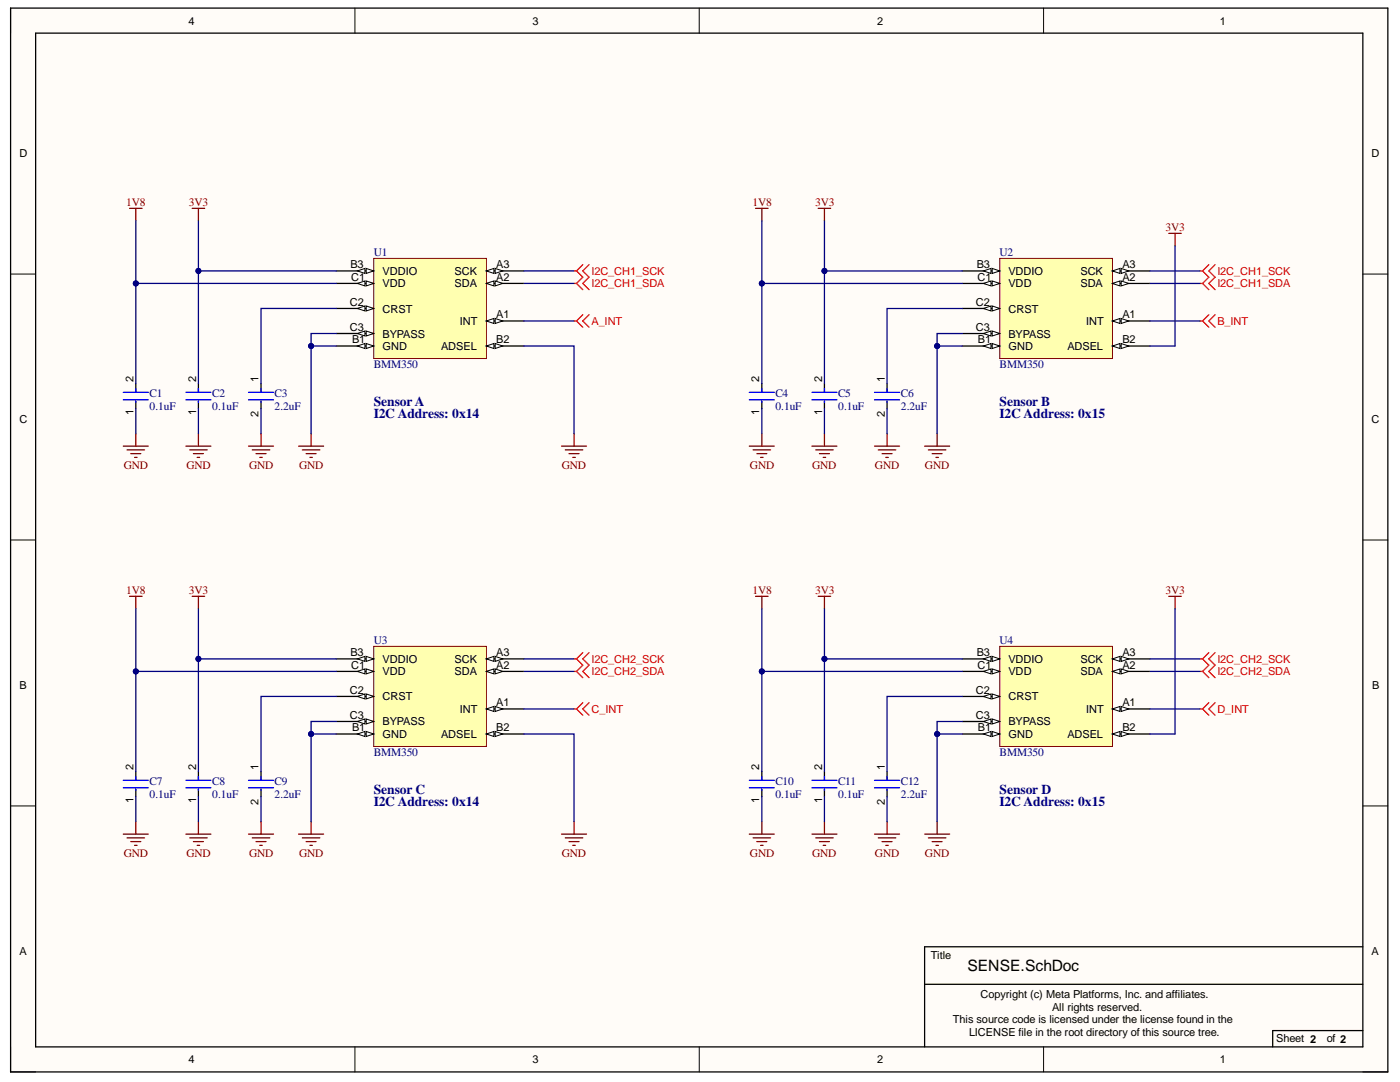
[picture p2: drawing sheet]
<svg xmlns="http://www.w3.org/2000/svg" width="279mm" height="216mm" viewBox="0 0 279 216" stroke-linecap="round" stroke-linejoin="round" font-family="sans-serif">
<g fill="#fffcf8">
<path d="M2.1 1.6h274.9v212.3h-274.9z" fill-rule="evenodd"/>
<path d="M7.1 6.6h264.9v202.3h-264.9z" fill-rule="evenodd"/>
</g>
<g fill="none" stroke="#000" stroke-width=".2">
<path d="M2.1 1.6v5M70.8 1.6v5M139.5 1.6v5M208.3 1.6v5M2.1 54.7h5M272 54.7h5M2.1 107.7h5M272 107.8h5M2.1 160.8h5M272 160.8h5M2.1 208.9v5h5M70.8 208.9v5"/>
<path d="M139.5 208.9v5M208.3 208.9v5M272 213.9h5"/>
</g>
<path d="M2.1 1.6h274.9v212.3h-274.9zM7.1 6.6h264.9v202.3h-264.9zM184.5 196.4h87.5M272 188.9h-87.5v20M272 205.6h-18v3.3" fill="none" stroke="#000" stroke-width=".25"/>
<path d="M74.6 51.6h22.5v19.9h-22.5z" fill-rule="evenodd" fill="#ffffb0"/>
<path d="M74.6 51.6h22.5v19.9h-22.5z" fill="none" stroke="#800000" stroke-width=".2"/>
<path d="M97.1 64h7.5" fill="none" stroke="#000" stroke-width=".25"/>
<path d="M97.1 64l1.5-.5v1z" fill="#f8fcff"/>
<path d="M97.1 64l1.5-.5v1z" fill="none" stroke="#000" stroke-width=".2"/>
<path d="M98.8 63.5l1.5 .5-1.5 .5z" fill="#f8fcff"/>
<path d="M98.8 63.5l1.5 .5-1.5 .5z" fill="none" stroke="#000" stroke-width=".2"/>
<path d="M97.1 56.6h7.5" fill="none" stroke="#000" stroke-width=".25"/>
<path d="M97.1 56.6l1.5-.5v1z" fill="#f8fcff"/>
<path d="M97.1 56.6l1.5-.5v1z" fill="none" stroke="#000" stroke-width=".2"/>
<path d="M98.8 56.1l1.5 .5-1.5 .5z" fill="#f8fcff"/>
<path d="M98.8 56.1l1.5 .5-1.5 .5z" fill="none" stroke="#000" stroke-width=".2"/>
<path d="M97.1 54.1h7.5" fill="none" stroke="#000" stroke-width=".25"/>
<path d="M97.1 54.1l1.5-.5v1z" fill="#f8fcff"/>
<path d="M97.1 54.1l1.5-.5v1z" fill="none" stroke="#000" stroke-width=".2"/>
<path d="M98.8 53.6l1.5 .5-1.5 .5z" fill="#f8fcff"/>
<path d="M98.8 53.6l1.5 .5-1.5 .5z" fill="none" stroke="#000" stroke-width=".2"/>
<path d="M67.1 69h7.5" fill="none" stroke="#000" stroke-width=".25"/>
<path d="M73.1 68.5l1.5 .5-1.5 .5z" fill="#f8fcff"/>
<path d="M73.1 68.5l1.5 .5-1.5 .5z" fill="none" stroke="#000" stroke-width=".2"/>
<path d="M71.3 69l1.5-.5v1z" fill="#f8fcff"/>
<path d="M71.3 69l1.5-.5v1z" fill="none" stroke="#000" stroke-width=".2"/>
<path d="M97.1 69h7.5" fill="none" stroke="#000" stroke-width=".25"/>
<path d="M97.1 69l1.5-.5v1z" fill="#f8fcff"/>
<path d="M97.1 69l1.5-.5v1z" fill="none" stroke="#000" stroke-width=".2"/>
<path d="M98.8 68.5l1.5 .5-1.5 .5z" fill="#f8fcff"/>
<path d="M98.8 68.5l1.5 .5-1.5 .5z" fill="none" stroke="#000" stroke-width=".2"/>
<path d="M67.1 54.1h7.5" fill="none" stroke="#000" stroke-width=".25"/>
<path d="M73.1 53.6l1.5 .5-1.5 .5z" fill="#f8fcff"/>
<path d="M73.1 53.6l1.5 .5-1.5 .5z" fill="none" stroke="#000" stroke-width=".2"/>
<path d="M71.3 54.1l1.5-.5v1z" fill="#f8fcff"/>
<path d="M71.3 54.1l1.5-.5v1z" fill="none" stroke="#000" stroke-width=".2"/>
<path d="M67.1 56.6h7.5" fill="none" stroke="#000" stroke-width=".25"/>
<path d="M73.1 56.1l1.5 .5-1.5 .5z" fill="#f8fcff"/>
<path d="M73.1 56.1l1.5 .5-1.5 .5z" fill="none" stroke="#000" stroke-width=".2"/>
<path d="M71.3 56.6l1.5-.5v1z" fill="#f8fcff"/>
<path d="M71.3 56.6l1.5-.5v1z" fill="none" stroke="#000" stroke-width=".2"/>
<path d="M67.1 61.6h7.5" fill="none" stroke="#000" stroke-width=".25"/>
<path d="M73.1 61l1.5 .6-1.5 .5z" fill="#f8fcff"/>
<path d="M73.1 61l1.5 .6-1.5 .5z" fill="none" stroke="#000" stroke-width=".2"/>
<path d="M71.3 61.6l1.5-.6v1.1z" fill="#f8fcff"/>
<path d="M71.3 61.6l1.5-.6v1.1z" fill="none" stroke="#000" stroke-width=".2"/>
<path d="M67.1 66.5h7.5" fill="none" stroke="#000" stroke-width=".25"/>
<path d="M73.1 66l1.5 .5-1.5 .5z" fill="#f8fcff"/>
<path d="M73.1 66l1.5 .5-1.5 .5z" fill="none" stroke="#000" stroke-width=".2"/>
<path d="M71.3 66.5l1.5-.5v1z" fill="#f8fcff"/>
<path d="M71.3 66.5l1.5-.5v1z" fill="none" stroke="#000" stroke-width=".2"/>
<path d="M27.1 76.5v1.8M39.6 76.5v1.8M52.1 76.5v1.8M27.1 80v1.5M39.6 80v1.5M52.1 80v1.5" fill="none" stroke="#000" stroke-width=".25"/>
<path d="M24.6 78.3h5M24.6 79.8h5M27.1 77.5v.8M37.1 78.3h5M37.1 79.8h5M39.6 77.5v.8M49.6 78.3h5M49.6 79.8h5M52.1 77.5v.8M27.1 80v.3M39.6 80v.3M52.1 80v.3" fill="none" stroke="#00f" stroke-width=".25"/>
<g fill="none" stroke="#800000" stroke-width=".25">
<path d="M25.9 41.6h2.5M27.1 41.6v2.5M38.3 41.6h2.5M39.6 41.6v2.5M24.6 89h5M25.4 89.8h3.5M26.1 90.5h2M26.9 91.3h.5M27.1 86.5v2.5M37.1 89h5M37.8 89.8h3.5M38.6 90.5h2"/>
<path d="M39.3 91.3h.5M39.6 86.5v2.5M49.6 89h5M50.3 89.8h3.5M51.1 90.5h2M51.8 91.3h.5M52.1 86.5v2.5M59.6 89h5M60.3 89.8h3.5M61.1 90.5h2M61.8 91.3h.5M62.1 86.5v2.5"/>
<path d="M112.1 89h5M112.8 89.8h3.5M113.6 90.5h2M114.3 91.3h.5M114.6 86.5v2.5"/>
</g>
<path d="M114.6 54.1h.5M115.1 54.1l1.2 1.2M116.3 52.8l-1.2 1.3M117.6 52.8l-1.3 1.3 1.3 1.2M114.6 64h.5M115.1 64l1.2 1.3M116.3 62.8l-1.2 1.2M117.6 62.8l-1.3 1.2 1.3 1.3" fill="none" stroke="#f00" stroke-width=".25"/>
<path d="M199.5 51.6h22.5v19.9h-22.5z" fill-rule="evenodd" fill="#ffffb0"/>
<path d="M199.5 51.6h22.5v19.9h-22.5z" fill="none" stroke="#800000" stroke-width=".2"/>
<path d="M222 64h7.5" fill="none" stroke="#000" stroke-width=".25"/>
<path d="M222 64l1.5-.4v.9z" fill="#f8fcff"/>
<path d="M222 64l1.5-.4v.9z" fill="none" stroke="#000" stroke-width=".2"/>
<path d="M223.8 63.6l1.5 .4-1.5 .5z" fill="#f8fcff"/>
<path d="M223.8 63.6l1.5 .4-1.5 .5z" fill="none" stroke="#000" stroke-width=".2"/>
<path d="M222 56.6h7.5" fill="none" stroke="#000" stroke-width=".25"/>
<path d="M222 56.6l1.5-.5v1z" fill="#f8fcff"/>
<path d="M222 56.6l1.5-.5v1z" fill="none" stroke="#000" stroke-width=".2"/>
<path d="M223.8 56.1l1.5 .5-1.5 .5z" fill="#f8fcff"/>
<path d="M223.8 56.1l1.5 .5-1.5 .5z" fill="none" stroke="#000" stroke-width=".2"/>
<path d="M222 54.1h7.5" fill="none" stroke="#000" stroke-width=".25"/>
<path d="M222 54.1l1.5-.5v1z" fill="#f8fcff"/>
<path d="M222 54.1l1.5-.5v1z" fill="none" stroke="#000" stroke-width=".2"/>
<path d="M223.8 53.6l1.5 .5-1.5 .5z" fill="#f8fcff"/>
<path d="M223.8 53.6l1.5 .5-1.5 .5z" fill="none" stroke="#000" stroke-width=".2"/>
<path d="M192 69h7.5" fill="none" stroke="#000" stroke-width=".25"/>
<path d="M198 68.5l1.5 .5-1.5 .5z" fill="#f8fcff"/>
<path d="M198 68.5l1.5 .5-1.5 .5z" fill="none" stroke="#000" stroke-width=".2"/>
<path d="M196.3 69l1.5-.5v1z" fill="#f8fcff"/>
<path d="M196.3 69l1.5-.5v1z" fill="none" stroke="#000" stroke-width=".2"/>
<path d="M222 69h7.5" fill="none" stroke="#000" stroke-width=".25"/>
<path d="M222 69l1.5-.5v1z" fill="#f8fcff"/>
<path d="M222 69l1.5-.5v1z" fill="none" stroke="#000" stroke-width=".2"/>
<path d="M223.8 68.5l1.5 .5-1.5 .5z" fill="#f8fcff"/>
<path d="M223.8 68.5l1.5 .5-1.5 .5z" fill="none" stroke="#000" stroke-width=".2"/>
<path d="M192 54.1h7.5" fill="none" stroke="#000" stroke-width=".25"/>
<path d="M198 53.6l1.5 .5-1.5 .5z" fill="#f8fcff"/>
<path d="M198 53.6l1.5 .5-1.5 .5z" fill="none" stroke="#000" stroke-width=".2"/>
<path d="M196.3 54.1l1.5-.5v1z" fill="#f8fcff"/>
<path d="M196.3 54.1l1.5-.5v1z" fill="none" stroke="#000" stroke-width=".2"/>
<path d="M192 56.6h7.5" fill="none" stroke="#000" stroke-width=".25"/>
<path d="M198 56.1l1.5 .5-1.5 .5z" fill="#f8fcff"/>
<path d="M198 56.1l1.5 .5-1.5 .5z" fill="none" stroke="#000" stroke-width=".2"/>
<path d="M196.3 56.6l1.5-.5v1z" fill="#f8fcff"/>
<path d="M196.3 56.6l1.5-.5v1z" fill="none" stroke="#000" stroke-width=".2"/>
<path d="M192 61.6h7.5" fill="none" stroke="#000" stroke-width=".25"/>
<path d="M198 61l1.5 .6-1.5 .5z" fill="#f8fcff"/>
<path d="M198 61l1.5 .6-1.5 .5z" fill="none" stroke="#000" stroke-width=".2"/>
<path d="M196.3 61.6l1.5-.6v1.1z" fill="#f8fcff"/>
<path d="M196.3 61.6l1.5-.6v1.1z" fill="none" stroke="#000" stroke-width=".2"/>
<path d="M192 66.6h7.5" fill="none" stroke="#000" stroke-width=".25"/>
<path d="M198 66l1.5 .6-1.5 .4z" fill="#f8fcff"/>
<path d="M198 66l1.5 .6-1.5 .4z" fill="none" stroke="#000" stroke-width=".2"/>
<path d="M196.3 66.6l1.5-.6v1z" fill="#f8fcff"/>
<path d="M196.3 66.6l1.5-.6v1z" fill="none" stroke="#000" stroke-width=".2"/>
<path d="M152 76.5v1.8M164.5 76.5v1.8M177 76.5v1.8M152 80v1.5M164.5 80v1.5M177 80v1.5" fill="none" stroke="#000" stroke-width=".25"/>
<path d="M149.5 78.3h5M149.5 79.8h5M152 77.5v.8M162 78.3h5M162 79.8h5M164.5 77.5v.8M174.5 78.3h5M174.5 79.8h5M177 77.5v.8M152 80v.3M164.5 80v.3M177 80v.3" fill="none" stroke="#00f" stroke-width=".25"/>
<g fill="none" stroke="#800000" stroke-width=".25">
<path d="M150.8 41.6h2.5M152 41.6v2.5M163.3 41.6h2.5M164.5 41.6v2.5M149.5 89h5M150.3 89.8h3.5M151 90.5h2M151.8 91.3h.5M152 86.5v2.5M162 89h5M162.8 89.8h3.5M163.5 90.5h2"/>
<path d="M164.3 91.3h.5M164.5 86.5v2.5M174.5 89h5M175.3 89.8h3.5M176 90.5h2M176.8 91.3h.5M177 86.5v2.5M184.5 89h5M185.3 89.8h3.5M186 90.5h2M186.8 91.3h.5M187 86.5v2.5"/>
</g>
<path d="M239.5 64h.5M240 64l1.2 1.3M241.2 62.8l-1.2 1.2M242.5 62.8l-1.3 1.2 1.3 1.3" fill="none" stroke="#f00" stroke-width=".25"/>
<path d="M74.6 129h22.5v20h-22.5z" fill-rule="evenodd" fill="#ffffb0"/>
<path d="M74.6 129h22.5v20h-22.5z" fill="none" stroke="#800000" stroke-width=".2"/>
<path d="M97.1 141.5h7.5" fill="none" stroke="#000" stroke-width=".25"/>
<path d="M97.1 141.5l1.5-.5v1z" fill="#f8fcff"/>
<path d="M97.1 141.5l1.5-.5v1z" fill="none" stroke="#000" stroke-width=".2"/>
<path d="M98.8 141l1.5 .5-1.5 .5z" fill="#f8fcff"/>
<path d="M98.8 141l1.5 .5-1.5 .5z" fill="none" stroke="#000" stroke-width=".2"/>
<path d="M97.1 134h7.5" fill="none" stroke="#000" stroke-width=".25"/>
<path d="M97.1 134l1.5-.5v1z" fill="#f8fcff"/>
<path d="M97.1 134l1.5-.5v1z" fill="none" stroke="#000" stroke-width=".2"/>
<path d="M98.8 133.5l1.5 .5-1.5 .5z" fill="#f8fcff"/>
<path d="M98.8 133.5l1.5 .5-1.5 .5z" fill="none" stroke="#000" stroke-width=".2"/>
<path d="M97.1 131.5h7.5" fill="none" stroke="#000" stroke-width=".25"/>
<path d="M97.1 131.5l1.5-.5v1z" fill="#f8fcff"/>
<path d="M97.1 131.5l1.5-.5v1z" fill="none" stroke="#000" stroke-width=".2"/>
<path d="M98.8 131l1.5 .5-1.5 .5z" fill="#f8fcff"/>
<path d="M98.8 131l1.5 .5-1.5 .5z" fill="none" stroke="#000" stroke-width=".2"/>
<path d="M67.1 146.5h7.5" fill="none" stroke="#000" stroke-width=".25"/>
<path d="M73.1 146l1.5 .5-1.5 .5z" fill="#f8fcff"/>
<path d="M73.1 146l1.5 .5-1.5 .5z" fill="none" stroke="#000" stroke-width=".2"/>
<path d="M71.3 146.5l1.5-.5v1z" fill="#f8fcff"/>
<path d="M71.3 146.5l1.5-.5v1z" fill="none" stroke="#000" stroke-width=".2"/>
<path d="M97.1 146.5h7.5" fill="none" stroke="#000" stroke-width=".25"/>
<path d="M97.1 146.5l1.5-.5v1z" fill="#f8fcff"/>
<path d="M97.1 146.5l1.5-.5v1z" fill="none" stroke="#000" stroke-width=".2"/>
<path d="M98.8 146l1.5 .5-1.5 .5z" fill="#f8fcff"/>
<path d="M98.8 146l1.5 .5-1.5 .5z" fill="none" stroke="#000" stroke-width=".2"/>
<path d="M67.1 131.5h7.5" fill="none" stroke="#000" stroke-width=".25"/>
<path d="M73.1 131l1.5 .5-1.5 .5z" fill="#f8fcff"/>
<path d="M73.1 131l1.5 .5-1.5 .5z" fill="none" stroke="#000" stroke-width=".2"/>
<path d="M71.3 131.5l1.5-.5v1z" fill="#f8fcff"/>
<path d="M71.3 131.5l1.5-.5v1z" fill="none" stroke="#000" stroke-width=".2"/>
<path d="M67.1 134h7.5" fill="none" stroke="#000" stroke-width=".25"/>
<path d="M73.1 133.5l1.5 .5-1.5 .5z" fill="#f8fcff"/>
<path d="M73.1 133.5l1.5 .5-1.5 .5z" fill="none" stroke="#000" stroke-width=".2"/>
<path d="M71.3 134l1.5-.5v1z" fill="#f8fcff"/>
<path d="M71.3 134l1.5-.5v1z" fill="none" stroke="#000" stroke-width=".2"/>
<path d="M67.1 139h7.5" fill="none" stroke="#000" stroke-width=".25"/>
<path d="M73.1 138.5l1.5 .5-1.5 .5z" fill="#f8fcff"/>
<path d="M73.1 138.5l1.5 .5-1.5 .5z" fill="none" stroke="#000" stroke-width=".2"/>
<path d="M71.3 139l1.5-.5v1z" fill="#f8fcff"/>
<path d="M71.3 139l1.5-.5v1z" fill="none" stroke="#000" stroke-width=".2"/>
<path d="M67.1 144h7.5" fill="none" stroke="#000" stroke-width=".25"/>
<path d="M73.1 143.5l1.5 .5-1.5 .5z" fill="#f8fcff"/>
<path d="M73.1 143.5l1.5 .5-1.5 .5z" fill="none" stroke="#000" stroke-width=".2"/>
<path d="M71.3 144l1.5-.5v1z" fill="#f8fcff"/>
<path d="M71.3 144l1.5-.5v1z" fill="none" stroke="#000" stroke-width=".2"/>
<path d="M27.1 154v1.7M27.1 157.4v1.5M39.6 154v1.7M39.6 157.4v1.5M52.1 154v1.7M52.1 157.4v1.5" fill="none" stroke="#000" stroke-width=".25"/>
<path d="M24.6 155.7h5M24.6 157.2h5M27.1 154.9v.8M27.1 157.4v.3M37.1 155.7h5M37.1 157.2h5M39.6 154.9v.8M39.6 157.4v.3M49.6 155.7h5M49.6 157.2h5M52.1 154.9v.8M52.1 157.4v.3" fill="none" stroke="#00f" stroke-width=".25"/>
<g fill="none" stroke="#800000" stroke-width=".25">
<path d="M25.9 119h2.5M27.1 119v2.5M38.3 119h2.5M39.6 119v2.5M24.6 166.4h5M25.4 167.2h3.5M26.1 167.9h2M26.9 168.7h.5M27.1 163.9v2.5M37.1 166.4h5M37.8 167.2h3.5M38.6 167.9h2"/>
<path d="M39.3 168.7h.5M39.6 163.9v2.5M49.6 166.4h5M50.3 167.2h3.5M51.1 167.9h2M51.8 168.7h.5M52.1 163.9v2.5M59.6 166.4h5M60.3 167.2h3.5M61.1 167.9h2M61.8 168.7h.5M62.1 163.9v2.5"/>
<path d="M112.1 166.4h5M112.8 167.2h3.5M113.6 167.9h2M114.3 168.7h.5M114.6 163.9v2.5"/>
</g>
<path d="M114.6 141.5h.5M115.1 141.5l1.2 1.2M116.3 140.2l-1.2 1.3M117.6 140.2l-1.3 1.3 1.3 1.2" fill="none" stroke="#f00" stroke-width=".25"/>
<path d="M199.5 129h22.5v20h-22.5z" fill-rule="evenodd" fill="#ffffb0"/>
<path d="M199.5 129h22.5v20h-22.5z" fill="none" stroke="#800000" stroke-width=".2"/>
<path d="M222 141.5h7.5" fill="none" stroke="#000" stroke-width=".25"/>
<path d="M222 141.5l1.5-.5v1z" fill="#f8fcff"/>
<path d="M222 141.5l1.5-.5v1z" fill="none" stroke="#000" stroke-width=".2"/>
<path d="M223.8 141l1.5 .5-1.5 .5z" fill="#f8fcff"/>
<path d="M223.8 141l1.5 .5-1.5 .5z" fill="none" stroke="#000" stroke-width=".2"/>
<path d="M222 134h7.5" fill="none" stroke="#000" stroke-width=".25"/>
<path d="M222 134l1.5-.5v1z" fill="#f8fcff"/>
<path d="M222 134l1.5-.5v1z" fill="none" stroke="#000" stroke-width=".2"/>
<path d="M223.8 133.5l1.5 .5-1.5 .5z" fill="#f8fcff"/>
<path d="M223.8 133.5l1.5 .5-1.5 .5z" fill="none" stroke="#000" stroke-width=".2"/>
<path d="M222 131.5h7.5" fill="none" stroke="#000" stroke-width=".25"/>
<path d="M222 131.5l1.5-.5v1z" fill="#f8fcff"/>
<path d="M222 131.5l1.5-.5v1z" fill="none" stroke="#000" stroke-width=".2"/>
<path d="M223.8 131l1.5 .5-1.5 .5z" fill="#f8fcff"/>
<path d="M223.8 131l1.5 .5-1.5 .5z" fill="none" stroke="#000" stroke-width=".2"/>
<path d="M192 146.5h7.5" fill="none" stroke="#000" stroke-width=".25"/>
<path d="M198 146l1.5 .5-1.5 .5z" fill="#f8fcff"/>
<path d="M198 146l1.5 .5-1.5 .5z" fill="none" stroke="#000" stroke-width=".2"/>
<path d="M196.3 146.5l1.5-.5v1z" fill="#f8fcff"/>
<path d="M196.3 146.5l1.5-.5v1z" fill="none" stroke="#000" stroke-width=".2"/>
<path d="M222 146.5h7.5" fill="none" stroke="#000" stroke-width=".25"/>
<path d="M222 146.5l1.5-.5v1z" fill="#f8fcff"/>
<path d="M222 146.5l1.5-.5v1z" fill="none" stroke="#000" stroke-width=".2"/>
<path d="M223.8 146l1.5 .5-1.5 .5z" fill="#f8fcff"/>
<path d="M223.8 146l1.5 .5-1.5 .5z" fill="none" stroke="#000" stroke-width=".2"/>
<path d="M192 131.5h7.5" fill="none" stroke="#000" stroke-width=".25"/>
<path d="M198 131l1.5 .5-1.5 .5z" fill="#f8fcff"/>
<path d="M198 131l1.5 .5-1.5 .5z" fill="none" stroke="#000" stroke-width=".2"/>
<path d="M196.3 131.5l1.5-.5v1z" fill="#f8fcff"/>
<path d="M196.3 131.5l1.5-.5v1z" fill="none" stroke="#000" stroke-width=".2"/>
<path d="M192 134h7.5" fill="none" stroke="#000" stroke-width=".25"/>
<path d="M198 133.5l1.5 .5-1.5 .5z" fill="#f8fcff"/>
<path d="M198 133.5l1.5 .5-1.5 .5z" fill="none" stroke="#000" stroke-width=".2"/>
<path d="M196.3 134l1.5-.5v1z" fill="#f8fcff"/>
<path d="M196.3 134l1.5-.5v1z" fill="none" stroke="#000" stroke-width=".2"/>
<path d="M192 139h7.5" fill="none" stroke="#000" stroke-width=".25"/>
<path d="M198 138.5l1.5 .5-1.5 .5z" fill="#f8fcff"/>
<path d="M198 138.5l1.5 .5-1.5 .5z" fill="none" stroke="#000" stroke-width=".2"/>
<path d="M196.3 139l1.5-.5v1z" fill="#f8fcff"/>
<path d="M196.3 139l1.5-.5v1z" fill="none" stroke="#000" stroke-width=".2"/>
<path d="M192 144h7.5" fill="none" stroke="#000" stroke-width=".25"/>
<path d="M198 143.5l1.5 .5-1.5 .5z" fill="#f8fcff"/>
<path d="M198 143.5l1.5 .5-1.5 .5z" fill="none" stroke="#000" stroke-width=".2"/>
<path d="M196.3 144l1.5-.5v1z" fill="#f8fcff"/>
<path d="M196.3 144l1.5-.5v1z" fill="none" stroke="#000" stroke-width=".2"/>
<path d="M152 154v1.7M152 157.4v1.5M164.5 154v1.7M164.5 157.4v1.5M177 154v1.7M177 157.4v1.5" fill="none" stroke="#000" stroke-width=".25"/>
<path d="M149.5 155.7h5M149.5 157.2h5M152 154.9v.8M152 157.4v.3M162 155.7h5M162 157.2h5M164.5 154.9v.8M164.5 157.4v.3M174.5 155.7h5M174.5 157.2h5M177 155v.7M177 157.4v.3" fill="none" stroke="#00f" stroke-width=".25"/>
<g fill="none" stroke="#800000" stroke-width=".25">
<path d="M233.3 46.6h2.5M234.5 46.6v2.5M150.8 119h2.5M152 119v2.5M163.3 119h2.5M164.5 119v2.5M149.5 166.4h5M150.3 167.2h3.5M151 167.9h2M151.8 168.7h.5M152 163.9v2.5M162 166.4h5"/>
<path d="M162.8 167.2h3.5M163.5 167.9h2M164.3 168.7h.5M164.5 163.9v2.5M174.5 166.4h5M175.3 167.2h3.5M176 167.9h2M176.8 168.7h.5M177 163.9v2.5M184.5 166.4h5M185.3 167.2h3.5M186 167.9h2"/>
<path d="M186.8 168.7h.5M187 163.9v2.5"/>
</g>
<g fill="none" stroke="#f00" stroke-width=".25">
<path d="M114.6 56.6h.5M115.1 56.6l1.2 1.2M116.3 55.3l-1.2 1.3M117.6 55.3l-1.3 1.3 1.3 1.2M239.5 56.6h.5M239.5 54.1h.5M240 54.1l1.2 1.2-1.2 1.3M240 56.6l1.2 1.2M241.2 52.8l-1.2 1.3M242.5 52.8l-1.3 1.3 1.3 1.2-1.3 1.3 1.3 1.2M114.6 131.5h.5M114.6 134h.5"/>
<path d="M115.1 131.5l1.2 1.2-1.2 1.3M115.1 134l1.2 1.2M116.3 130.2l-1.2 1.3M117.6 130.2l-1.3 1.3 1.3 1.2-1.3 1.3 1.3 1.2M239.5 131.5h.5M239.5 134h.5M240 131.5l1.2 1.2-1.2 1.3M240 134l1.2 1.2M241.2 130.2l-1.2 1.3M242.5 130.2l-1.3 1.3 1.3 1.2-1.3 1.3 1.3 1.2M239.5 141.5h.5M240 141.5l1.2 1.2"/>
<path d="M241.2 140.2l-1.2 1.3M242.5 140.2l-1.3 1.3 1.3 1.2"/>
</g>
<path d="M27.1 56.6v19.9" fill="none" stroke="#000080" stroke-width=".25"/>
<circle cx="27.1" cy="56.6" r=".5" fill="#000080"/>
<circle cx="27.1" cy="56.6" r=".5" fill="none" stroke="#000080" stroke-width=".2"/>
<path d="M39.6 54.1v22.4M27.1 81.5v5" fill="none" stroke="#000080" stroke-width=".25"/>
<circle cx="39.6" cy="54.1" r=".5" fill="#000080"/>
<circle cx="39.6" cy="54.1" r=".5" fill="none" stroke="#000080" stroke-width=".2"/>
<path d="M67.1 69h-5v17.5M39.6 81.5v5" fill="none" stroke="#000080" stroke-width=".25"/>
<circle cx="62.1" cy="69" r=".5" fill="#000080"/>
<circle cx="62.1" cy="69" r=".5" fill="none" stroke="#000080" stroke-width=".2"/>
<path d="M67.1 66.5h-5v2.5" fill="none" stroke="#000080" stroke-width=".25"/>
<circle cx="62.1" cy="69" r=".5" fill="#000080"/>
<circle cx="62.1" cy="69" r=".5" fill="none" stroke="#000080" stroke-width=".2"/>
<path d="M27.1 44.1v12.5h40" fill="none" stroke="#000080" stroke-width=".25"/>
<circle cx="27.1" cy="56.6" r=".5" fill="#000080"/>
<circle cx="27.1" cy="56.6" r=".5" fill="none" stroke="#000080" stroke-width=".2"/>
<path d="M39.6 44.1v10h27.5" fill="none" stroke="#000080" stroke-width=".25"/>
<circle cx="39.6" cy="54.1" r=".5" fill="#000080"/>
<circle cx="39.6" cy="54.1" r=".5" fill="none" stroke="#000080" stroke-width=".2"/>
<path d="M104.6 54.1h10M104.6 56.6h10M152 56.6v19.9M67.1 61.6h-15v14.9M104.6 69h10v17.5M104.6 64h10M52.1 81.5v5" fill="none" stroke="#000080" stroke-width=".25"/>
<circle cx="152" cy="56.6" r=".5" fill="#000080"/>
<circle cx="152" cy="56.6" r=".5" fill="none" stroke="#000080" stroke-width=".2"/>
<path d="M164.5 54.1v22.4M152 81.5v5" fill="none" stroke="#000080" stroke-width=".25"/>
<circle cx="164.5" cy="54.1" r=".5" fill="#000080"/>
<circle cx="164.5" cy="54.1" r=".5" fill="none" stroke="#000080" stroke-width=".2"/>
<path d="M192 69h-5v17.5M164.5 81.5v5" fill="none" stroke="#000080" stroke-width=".25"/>
<circle cx="187" cy="69" r=".5" fill="#000080"/>
<circle cx="187" cy="69" r=".5" fill="none" stroke="#000080" stroke-width=".2"/>
<path d="M192 66.6h-5v2.4" fill="none" stroke="#000080" stroke-width=".25"/>
<circle cx="187" cy="69" r=".5" fill="#000080"/>
<circle cx="187" cy="69" r=".5" fill="none" stroke="#000080" stroke-width=".2"/>
<path d="M152 44.1v12.5h40" fill="none" stroke="#000080" stroke-width=".25"/>
<circle cx="152" cy="56.6" r=".5" fill="#000080"/>
<circle cx="152" cy="56.6" r=".5" fill="none" stroke="#000080" stroke-width=".2"/>
<path d="M164.5 44.1v10h27.5" fill="none" stroke="#000080" stroke-width=".25"/>
<circle cx="164.5" cy="54.1" r=".5" fill="#000080"/>
<circle cx="164.5" cy="54.1" r=".5" fill="none" stroke="#000080" stroke-width=".2"/>
<path d="M229.5 54.1h10M229.5 56.6h10M192 61.6h-15v14.9M229.5 64h10M177 81.5v5M27.1 134v20" fill="none" stroke="#000080" stroke-width=".25"/>
<circle cx="27.1" cy="134" r=".5" fill="#000080"/>
<circle cx="27.1" cy="134" r=".5" fill="none" stroke="#000080" stroke-width=".2"/>
<path d="M39.6 131.5v22.5M27.1 158.9v5" fill="none" stroke="#000080" stroke-width=".25"/>
<circle cx="39.6" cy="131.5" r=".5" fill="#000080"/>
<circle cx="39.6" cy="131.5" r=".5" fill="none" stroke="#000080" stroke-width=".2"/>
<path d="M39.6 158.9v5M67.1 146.5h-5v17.4" fill="none" stroke="#000080" stroke-width=".25"/>
<circle cx="62.1" cy="146.5" r=".5" fill="#000080"/>
<circle cx="62.1" cy="146.5" r=".5" fill="none" stroke="#000080" stroke-width=".2"/>
<path d="M67.1 144h-5v2.5" fill="none" stroke="#000080" stroke-width=".25"/>
<circle cx="62.1" cy="146.5" r=".5" fill="#000080"/>
<circle cx="62.1" cy="146.5" r=".5" fill="none" stroke="#000080" stroke-width=".2"/>
<path d="M27.1 121.5v12.5h40" fill="none" stroke="#000080" stroke-width=".25"/>
<circle cx="27.1" cy="134" r=".5" fill="#000080"/>
<circle cx="27.1" cy="134" r=".5" fill="none" stroke="#000080" stroke-width=".2"/>
<path d="M39.6 121.5v10h27.5" fill="none" stroke="#000080" stroke-width=".25"/>
<circle cx="39.6" cy="131.5" r=".5" fill="#000080"/>
<circle cx="39.6" cy="131.5" r=".5" fill="none" stroke="#000080" stroke-width=".2"/>
<path d="M67.1 139h-15v15M104.6 131.5h10M104.6 134h10M152 134v20M52.1 158.9v5M104.6 146.5h10v17.4M104.6 141.5h10" fill="none" stroke="#000080" stroke-width=".25"/>
<circle cx="152" cy="134" r=".5" fill="#000080"/>
<circle cx="152" cy="134" r=".5" fill="none" stroke="#000080" stroke-width=".2"/>
<path d="M164.5 131.5v22.5M152 158.9v5" fill="none" stroke="#000080" stroke-width=".25"/>
<circle cx="164.5" cy="131.5" r=".5" fill="#000080"/>
<circle cx="164.5" cy="131.5" r=".5" fill="none" stroke="#000080" stroke-width=".2"/>
<path d="M164.5 158.9v5M192 146.5h-5v17.4" fill="none" stroke="#000080" stroke-width=".25"/>
<circle cx="187" cy="146.5" r=".5" fill="#000080"/>
<circle cx="187" cy="146.5" r=".5" fill="none" stroke="#000080" stroke-width=".2"/>
<path d="M192 144h-5v2.5" fill="none" stroke="#000080" stroke-width=".25"/>
<circle cx="187" cy="146.5" r=".5" fill="#000080"/>
<circle cx="187" cy="146.5" r=".5" fill="none" stroke="#000080" stroke-width=".2"/>
<path d="M152 121.5v12.5h40" fill="none" stroke="#000080" stroke-width=".25"/>
<circle cx="152" cy="134" r=".5" fill="#000080"/>
<circle cx="152" cy="134" r=".5" fill="none" stroke="#000080" stroke-width=".2"/>
<path d="M164.5 121.5v10h27.5" fill="none" stroke="#000080" stroke-width=".25"/>
<circle cx="164.5" cy="131.5" r=".5" fill="#000080"/>
<circle cx="164.5" cy="131.5" r=".5" fill="none" stroke="#000080" stroke-width=".2"/>
<path d="M234.5 49.1v19.9h-5M192 139h-15v15M229.5 131.5h10M229.5 134h10M234.5 121.5v25h-5M177 158.9v5M229.5 141.5h10" fill="none" stroke="#000080" stroke-width=".25"/>
<path d="M233.3 119h2.5M234.5 119v2.5" fill="none" stroke="#800000" stroke-width=".25"/>
<text font-size="3.1" x="193.1" y="193.8">SENSE.SchDoc</text>
<g font-size="2.7" fill="#000080">
<text x="74.6" y="83.4">I2C Address: 0x14</text>
<text x="74.6" y="81">SensorA</text>
<text x="199.5" y="83.4">I2C Address: 0x15</text>
<text x="199.5" y="81">Sensor B</text>
<text x="74.6" y="160.8">I2C Address: 0x14</text>
<text x="74.6" y="158.4">Sensor C</text>
<text x="199.5" y="160.8">I2C Address: 0x15</text>
<text x="199.5" y="158.4">Sensor D</text>
</g>
<g font-size="2.3" fill="#800000">
<text x="25.2" y="41.1">1V8</text>
<text x="37.7" y="41.1">3V3</text>
<text x="150.2" y="41.1">1V8</text>
<text x="162.7" y="41.1">3V3</text>
<text x="232.6" y="46">3V3</text>
<text x="24.7" y="93.5">GND</text>
<text x="37.2" y="93.5">GND</text>
<text x="49.7" y="93.5">GND</text>
<text x="59.7" y="93.5">GND</text>
<text x="112.1" y="93.5">GND</text>
<text x="149.7" y="93.5">GND</text>
<text x="162.1" y="93.5">GND</text>
<text x="174.6" y="93.5">GND</text>
<text x="184.6" y="93.5">GND</text>
<text x="25.2" y="118.5">1V8</text>
<text x="37.7" y="118.5">3V3</text>
<text x="150.2" y="118.5">1V8</text>
<text x="162.7" y="118.5">3V3</text>
<text x="232.6" y="118.5">3V3</text>
<text x="24.7" y="171">GND</text>
<text x="37.2" y="171">GND</text>
<text x="49.7" y="171">GND</text>
<text x="59.7" y="171">GND</text>
<text x="112.1" y="171">GND</text>
<text x="149.7" y="171">GND</text>
<text x="162.1" y="171">GND</text>
<text x="174.6" y="171">GND</text>
<text x="184.6" y="171">GND</text>
</g>
<g font-size="2.3" fill="#000080">
<text x="74.6" y="51">U1</text>
<text x="199.5" y="51">U2</text>
<text x="74.6" y="73.5">BMM350</text>
<text x="199.5" y="73.5">BMM350</text>
<text x="29.9" y="79.3">C1</text>
<text x="29.9" y="81.8">0.1uF</text>
<text x="42.4" y="79.3">C2</text>
<text x="42.4" y="81.8">0.1uF</text>
<text x="54.8" y="79.3">C3</text>
<text x="54.8" y="81.8">2.2uF</text>
<text x="154.8" y="79.3">C4</text>
<text x="154.8" y="81.8">0.1uF</text>
<text x="167.3" y="79.3">C5</text>
<text x="167.3" y="81.8">0.1uF</text>
<text x="179.8" y="79.3">C6</text>
<text x="179.8" y="81.8">2.2uF</text>
<text x="74.6" y="128.4">U3</text>
<text x="199.5" y="128.4">U4</text>
<text x="74.6" y="150.9">BMM350</text>
<text x="199.5" y="150.9">BMM350</text>
<text x="29.9" y="156.7">C7</text>
<text x="29.9" y="159.2">0.1uF</text>
<text x="42.4" y="156.7">C8</text>
<text x="42.4" y="159.2">0.1uF</text>
<text x="54.8" y="156.7">C9</text>
<text x="54.8" y="159.2">2.2uF</text>
<text x="154.8" y="156.7">C10</text>
<text x="154.8" y="159.2">0.1uF</text>
<text x="167.3" y="156.7">C11</text>
<text x="167.3" y="159.2">0.1uF</text>
<text x="179.8" y="156.7">C12</text>
<text x="179.8" y="159.2">2.2uF</text>
</g>
<g font-size="2.2">
<text x="37.6" y="4.9">4</text>
<text x="106.3" y="4.9">3</text>
<text x="175" y="4.9">2</text>
<text x="243.5" y="4.9">1</text>
<text x="3.9" y="31.4">D</text>
<text x="273.7" y="31.4">D</text>
<text x="69.9" y="53.6">B3</text>
<text x="99" y="53.6">A3</text>
<text x="194.9" y="53.6">B3</text>
<text x="224" y="53.6">A3</text>
<text x="70.1" y="56.1">C1</text>
<text x="76.4" y="54.8">VDDIO</text>
<text x="76.4" y="57.3">VDD</text>
<text x="90.7" y="57.3">SDA</text>
<text x="90.7" y="54.8">SCK</text>
<text x="99" y="56.1">A2</text>
<text x="195.1" y="56.1">C1</text>
<text x="201.3" y="54.8">VDDIO</text>
<text x="201.3" y="57.3">VDD</text>
<text x="215.6" y="57.3">SDA</text>
<text x="215.6" y="54.8">SCK</text>
<text x="224" y="56.1">A2</text>
<text x="69.8" y="61.1">C2</text>
<text x="76.4" y="62.4">CRST</text>
<text x="91.8" y="64.8">INT</text>
<text x="99" y="63.5">A1</text>
<text x="194.7" y="61.1">C2</text>
<text x="201.3" y="62.4">CRST</text>
<text x="216.7" y="64.8">INT</text>
<text x="224" y="63.5">A1</text>
<text x="69.8" y="66.1">C3</text>
<text x="70.3" y="68.5">B1</text>
<text x="76.4" y="69.8">GND</text>
<text x="76.4" y="67.3">BYPASS</text>
<text x="88" y="69.8">ADSEL</text>
<text x="99" y="68.5">B2</text>
<text x="194.7" y="66.1">C3</text>
<text x="195.2" y="68.5">B1</text>
<text x="201.3" y="69.8">GND</text>
<text x="201.3" y="67.3">BYPASS</text>
<text x="213" y="69.8">ADSEL</text>
<text x="224" y="68.5">B2</text>
<text x="26.6" y="76.3" transform="rotate(-90 26.6 76.3)">2</text>
<text x="39.2" y="76.3" transform="rotate(-90 39.2 76.3)">2</text>
<text x="51.6" y="76.3" transform="rotate(-90 51.6 76.3)">1</text>
<text x="151.5" y="76.3" transform="rotate(-90 151.5 76.3)">2</text>
<text x="164.1" y="76.3" transform="rotate(-90 164.1 76.3)">2</text>
<text x="176.6" y="76.3" transform="rotate(-90 176.6 76.3)">1</text>
<text x="26.6" y="82.9" transform="rotate(-90 26.6 82.9)">1</text>
<text x="39.2" y="82.9" transform="rotate(-90 39.2 82.9)">1</text>
<text x="51.6" y="83.1" transform="rotate(-90 51.6 83.1)">2</text>
<text x="151.5" y="82.9" transform="rotate(-90 151.5 82.9)">1</text>
<text x="164.1" y="82.9" transform="rotate(-90 164.1 82.9)">1</text>
<text x="176.6" y="83.1" transform="rotate(-90 176.6 83.1)">2</text>
<text x="3.9" y="84.5">C</text>
<text x="273.7" y="84.5">C</text>
<text x="69.9" y="131">B3</text>
<text x="99" y="131">A3</text>
<text x="194.9" y="131">B3</text>
<text x="224" y="131">A3</text>
<text x="3.9" y="137.6">B</text>
<text x="70.1" y="133.5">C1</text>
<text x="76.4" y="132.3">VDDIO</text>
<text x="76.4" y="134.7">VDD</text>
<text x="90.7" y="134.7">SDA</text>
<text x="90.7" y="132.3">SCK</text>
<text x="99" y="133.5">A2</text>
<text x="195.1" y="133.5">C1</text>
<text x="201.3" y="132.3">VDDIO</text>
<text x="201.3" y="134.7">VDD</text>
<text x="215.6" y="134.7">SDA</text>
<text x="215.6" y="132.3">SCK</text>
<text x="224" y="133.5">A2</text>
<text x="273.8" y="137.6">B</text>
<text x="69.8" y="138.5">C2</text>
<text x="69.8" y="143.5">C3</text>
<text x="76.4" y="139.8">CRST</text>
<text x="91.8" y="142.2">INT</text>
<text x="99" y="141">A1</text>
<text x="194.7" y="138.5">C2</text>
<text x="194.7" y="143.5">C3</text>
<text x="201.3" y="139.8">CRST</text>
<text x="216.7" y="142.2">INT</text>
<text x="224" y="141">A1</text>
<text x="70.3" y="145.9">B1</text>
<text x="76.4" y="147.2">GND</text>
<text x="76.4" y="144.8">BYPASS</text>
<text x="88" y="147.2">ADSEL</text>
<text x="99" y="145.9">B2</text>
<text x="195.2" y="145.9">B1</text>
<text x="201.3" y="147.2">GND</text>
<text x="201.3" y="144.8">BYPASS</text>
<text x="213" y="147.2">ADSEL</text>
<text x="224" y="145.9">B2</text>
<text x="26.6" y="153.7" transform="rotate(-90 26.6 153.7)">2</text>
<text x="39.2" y="153.7" transform="rotate(-90 39.2 153.7)">2</text>
<text x="51.6" y="153.7" transform="rotate(-90 51.6 153.7)">1</text>
<text x="151.5" y="153.7" transform="rotate(-90 151.5 153.7)">2</text>
<text x="164.1" y="153.7" transform="rotate(-90 164.1 153.7)">2</text>
<text x="176.6" y="153.7" transform="rotate(-90 176.6 153.7)">1</text>
<text x="26.6" y="160.3" transform="rotate(-90 26.6 160.3)">1</text>
<text x="39.2" y="160.3" transform="rotate(-90 39.2 160.3)">1</text>
<text x="51.6" y="160.6" transform="rotate(-90 51.6 160.6)">2</text>
<text x="151.5" y="160.3" transform="rotate(-90 151.5 160.3)">1</text>
<text x="164.1" y="160.3" transform="rotate(-90 164.1 160.3)">1</text>
<text x="176.6" y="160.6" transform="rotate(-90 176.6 160.6)">2</text>
<text x="3.9" y="190.7">A</text>
<text x="185.8" y="191.4">Title</text>
<text x="273.7" y="190.7">A</text>
<text x="195.7" y="199.2">Copyright (c) Meta Platforms, Inc. and affiliates.</text>
<text x="210" y="201.6">All rights reserved.</text>
<text x="190.2" y="204.2">This source code is licensed under the license found in the</text>
<text x="193.4" y="206.6">LICENSE file in the root directory of this source tree.</text>
<text x="254.7" y="207.9">Sheet 2</text>
<text x="264.8" y="207.9">of 2</text>
<text x="37.6" y="212.1">4</text>
<text x="106.3" y="212.1">3</text>
<text x="175" y="212.1">2</text>
<text x="243.5" y="212.1">1</text>
</g>
<g font-size="2.2" fill="#f00">
<text x="118" y="54.8">I2C_CH1_SCK</text>
<text x="118" y="57.3">I2C_CH1_SDA</text>
<text x="242.9" y="54.8">I2C_CH1_SCK</text>
<text x="242.9" y="57.3">I2C_CH1_SDA</text>
<text x="118" y="64.8">A_INT</text>
<text x="242.9" y="64.8">B_INT</text>
<text x="118" y="132.3">I2C_CH2_SCK</text>
<text x="118" y="134.7">I2C_CH2_SDA</text>
<text x="242.9" y="132.3">I2C_CH2_SCK</text>
<text x="242.9" y="134.7">I2C_CH2_SDA</text>
<text x="118" y="142.2">C_INT</text>
<text x="242.9" y="142.2">D_INT</text>
</g>
</svg>
